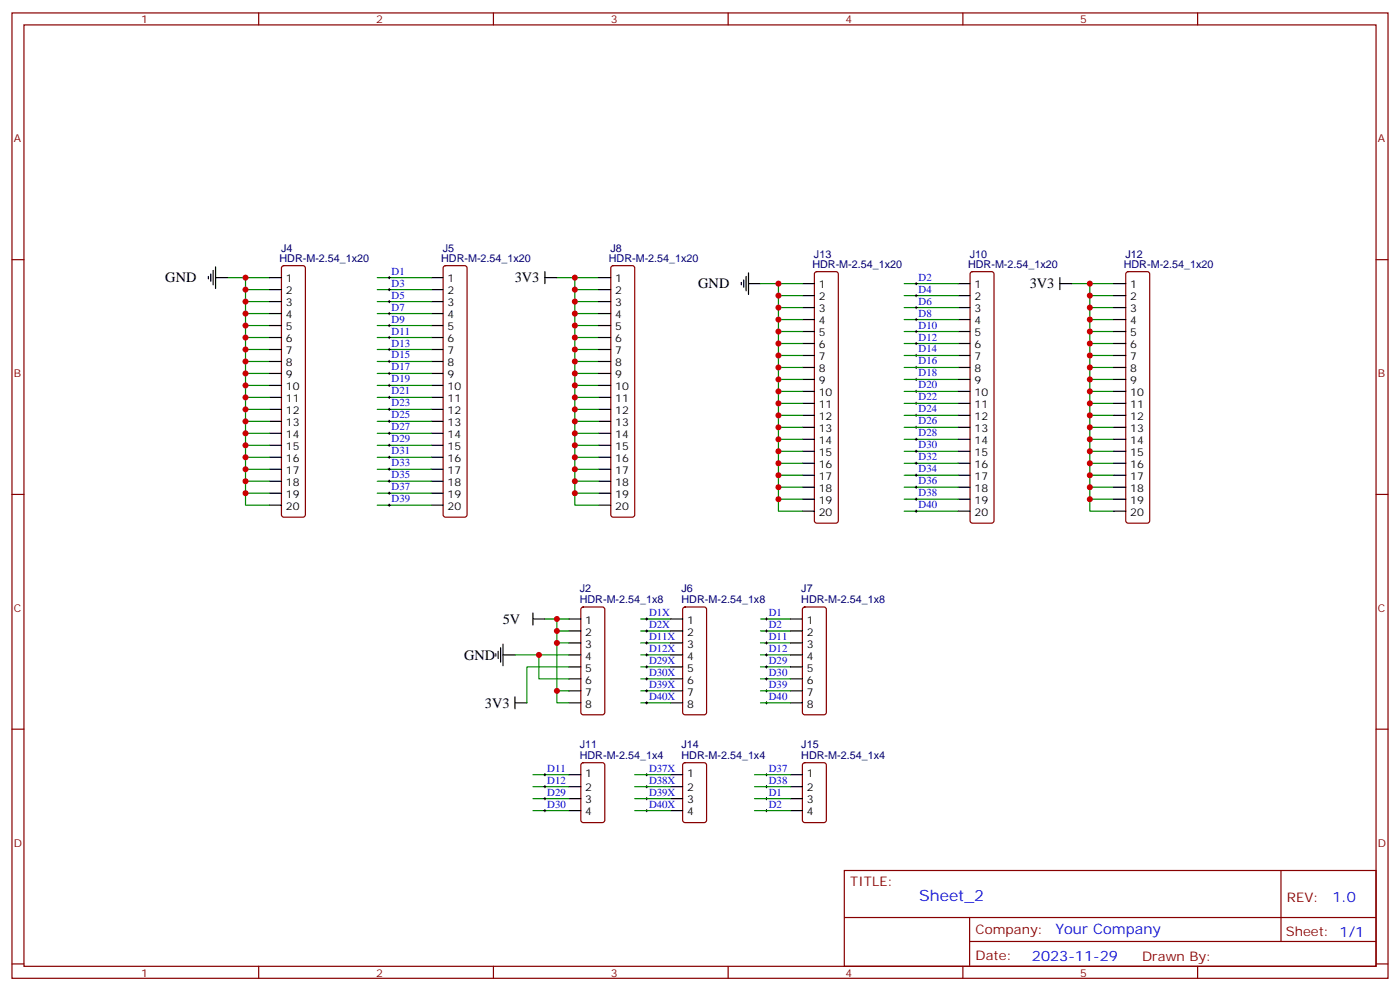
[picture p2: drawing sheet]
<svg xmlns="http://www.w3.org/2000/svg" width="412mm" height="292mm" viewBox="0 0 412 292" stroke-linecap="round" stroke-linejoin="round" font-family="sans-serif">
<g fill="none" stroke="#870000" stroke-width=".35">
<path d="M3.5 3.8h405.4v284.3h-405.4zM7.1 7.3h398.2v277.3h-398.2zM76.2 3.8v3.5M145.3 3.8v3.5M214.5 3.8v3.5M283.6 3.8v3.5M352.8 3.8v3.5M3.5 76.5h3.6M83.1 78.5l.5-.3h5.7l.5 .3 .2 .5v72.6l-.3 .5-.4 .2h-5.7l-.5-.2-.2-.5v-72.6zM130.8 78.5l.4-.3h5.7l.5 .3 .2 .5v72.6l-.3 .5-.4 .2h-5.7l-.5-.2-.2-.5v-72.6zM180.2 78.5l.4-.3h5.7l.5 .3 .2 .5v72.6l-.3 .5-.4 .2h-5.7l-.5-.2-.2-.5v-72.6zM405.3 76.5h3.6"/>
<path d="M240.1 80.2l.5-.2h5.6l.5 .2 .2 .5v72.7l-.2 .5-.5 .2h-5.6l-.5-.2-.2-.5v-72.7zM286 80.2l.5-.2h5.6l.5 .2 .2 .5v72.7l-.2 .5-.5 .2h-5.6l-.5-.2-.2-.5v-72.7zM331.8 80.2l.5-.2h5.7l.5 .2 .2 .5v72.7l-.3 .5-.4 .2h-5.7l-.5-.2-.2-.5v-72.7zM3.5 145.6h3.6M405.3 145.6h3.6M171.3 179l.5-.2h5.6l.5 .2 .3 .5v30.3l-.3 .5-.5 .2h-5.6l-.5-.2-.2-.5v-30.3zM201.3 179l.5-.2h5.6l.5 .2 .2 .5v30.3l-.2 .5-.5 .2h-5.6l-.5-.2-.2-.5v-30.3zM236.6 179l.5-.2h5.6l.5 .2 .2 .5v30.3l-.2 .5-.5 .2h-5.6l-.5-.2-.2-.5v-30.3zM3.5 214.8h3.6M405.3 214.8h3.6M171.3 224.9l.5-.3h5.6l.7 .5 .1 16.5-.5 .6-5.9 .1-.6-.5-.1-16.4zM201.3 224.9l.5-.3h5.6l.7 .5v16.5l-.4 .6-5.9 .1-.7-.5v-16.4z"/>
<path d="M236.6 224.9l.5-.3h5.6l.7 .5v16.5l-.4 .6-5.9 .1-.7-.5v-16.4zM248.7 256.4h156.6v28.2h-156.6zM377.3 256.4v20.9M248.7 270.2h156.5M285.6 277.3h119.6M285.6 270.2v14.2M3.5 283.9h3.6M76.2 284.6v3.5M145.3 284.6v3.5M214.5 284.6v3.5M283.6 284.6v3.5M352.8 284.6v3.5"/>
<path d="M405.3 283.9h3.6"/>
</g>
<g fill="none" stroke="#008700" stroke-width=".35">
<path d="M67 81.8h12.4M72.3 81.8v17.6h7.1M72.3 99.4v14.1h7.1M72.3 85.3h7.1M72.3 88.8h7.1M72.3 92.4h7.1M72.3 95.9h7.1M111.1 81.8h15.9M111.1 85.3h15.9M111.1 88.8h15.9M111.1 92.4h15.9M111.1 95.9h15.9"/>
<path d="M111.1 99.4h15.9M164 81.8h12.4M169.3 81.8v17.6h7.1M169.3 99.4v14.1h7.1M169.3 85.3h7.1M169.3 88.8h7.1M169.3 92.4h7.1M169.3 95.9h7.1M224 83.5h12.4M229.3 83.5v17.7h7.1M229.3 97.6h7.1M229.3 94.1h7.1"/>
<path d="M229.3 90.6h7.1M229.3 87.1h7.1M266.3 97.6h15.9M266.3 94.1h15.9M266.3 90.6h15.9M266.3 87.1h15.9M266.3 83.5h15.9M315.7 83.5h12.4M321 83.5v17.7h7.1M321 97.6h7.1M321 94.1h7.1M321 90.6h7.1"/>
<path d="M321 87.1h7.1M72.3 113.5v17.7h7.1M72.3 110h7.1M72.3 106.5h7.1M72.3 102.9h7.1M72.3 117.1h7.1M111.1 110h15.9M111.1 106.5h15.9M111.1 102.9h15.9M111.1 117.1h15.9M111.1 113.5h15.9M169.3 113.5v17.7h7.1"/>
<path d="M169.3 110h7.1M169.3 106.5h7.1M169.3 102.9h7.1M169.3 117.1h7.1M229.3 115.3v17.6h7.1M229.3 101.2v14.1h7.1M229.3 118.8h7.1M229.3 104.7h7.1M229.3 108.2h7.1M229.3 111.8h7.1M266.3 118.8h15.9M266.3 104.7h15.9"/>
<path d="M266.3 108.2h15.9M266.3 111.8h15.9M266.3 115.3h15.9M266.3 101.2h15.9M321 115.3v17.6h7.1M321 101.2v14.1h7.1M321 118.8h7.1M321 104.7h7.1M321 108.2h7.1M321 111.8h7.1M72.3 131.2v14.1h7.1M72.3 134.7h7.1"/>
<path d="M72.3 138.2h7.1M72.3 127.6h7.1M72.3 124.1h7.1M72.3 120.6h7.1M111.1 134.7h15.9M111.1 138.2h15.9M111.1 127.6h15.9M111.1 124.1h15.9M111.1 120.6h15.9M111.1 131.2h15.9M169.3 131.2v14.1h7.1M169.3 134.7h7.1"/>
<path d="M169.3 138.2h7.1M169.3 127.6h7.1M169.3 124.1h7.1M169.3 120.6h7.1M229.3 132.9v14.1h7.1M229.3 122.3h7.1M229.3 125.9h7.1M229.3 129.4h7.1M229.3 140h7.1M229.3 136.5h7.1M266.3 122.3h15.9M266.3 125.9h15.9"/>
<path d="M266.3 129.4h15.9M266.3 140h15.9M266.3 136.5h15.9M266.3 132.9h15.9M321 132.9v14.1h7.1M321 122.3h7.1M321 125.9h7.1M321 129.4h7.1M321 140h7.1M321 136.5h7.1M72.3 145.3v3.5h7.1M72.3 141.7h7.1"/>
<path d="M111.1 141.7h15.9M111.1 145.3h15.9M111.1 148.8h15.9M169.3 145.3v3.5h7.1M169.3 141.7h7.1M229.3 147v3.6h7.1M229.3 143.5h7.1M266.3 143.5h15.9M266.3 147h15.9M266.3 150.6h15.9M321 147v3.6h7.1M321 143.5h7.1"/>
<path d="M151.7 192.9h15.9M158.7 192.9v7.1h8.9M160.5 182.3h7.1M164 182.3v24.7h3.6M164 189.4h3.6M164 185.8h3.6M167.6 196.4h-12.4v10.6M188.7 182.3h8.9M188.7 189.4h8.9M188.7 185.8h8.9M188.7 192.9h8.9M188.7 196.4h8.9"/>
<path d="M188.7 200h8.9M224 182.3h8.8M224 189.4h8.8M224 185.8h8.8M224 192.9h8.8M224 196.4h8.8M224 200h8.8M164 203.5h3.6M188.7 203.5h8.9M188.7 207h8.9M224 203.5h8.8M224 207h8.8"/>
<path d="M157 228.2h10.6M157 231.7h10.6M157 235.2h10.6M157 238.8h10.6M187 228.2h10.6M187 231.7h10.6M187 235.2h10.6M187 238.8h10.6M222.2 228.2h10.6M222.2 231.7h10.6M222.2 235.2h10.6M222.2 238.8h10.6"/>
</g>
<g fill="none" stroke="#000" stroke-width=".35">
<path d="M62.8 79.7v4.2M63.5 78.6v6.3M61.4 81.4v.7M62.1 80.7v2.1M63.5 81.8h3.5M79.4 81.8h3.5M79.4 85.3h3.5M79.4 88.8h3.5M79.4 92.4h3.5M79.4 95.9h3.5M79.4 99.4h3.5M127 81.8h3.5"/>
<path d="M127 85.3h3.5M127 88.8h3.5M127 92.4h3.5M127 95.9h3.5M127 99.4h3.5M160.5 81.8h3.5M160.5 80v3.5M176.4 81.8h3.5M176.4 85.3h3.5M176.4 88.8h3.5M176.4 92.4h3.5M176.4 95.9h3.5"/>
<path d="M176.4 99.4h3.5M218.4 83.2v.7M219.1 82.5v2.1M219.8 81.4v4.3M220.5 83.5h3.5M220.5 80.4v6.3M236.4 83.5h3.5M236.4 87.1h3.5M236.4 90.6h3.5M236.4 94.1h3.5M236.4 97.6h3.5M282.2 83.5h3.6"/>
<path d="M282.2 87.1h3.6M282.2 90.6h3.6M282.2 94.1h3.6M282.2 97.6h3.6M312.2 83.5h3.5M312.2 81.8v3.5M328.1 83.5h3.5M328.1 87.1h3.5M328.1 90.6h3.5M328.1 94.1h3.5M328.1 97.6h3.5M79.4 102.9h3.5"/>
<path d="M79.4 106.5h3.5M79.4 110h3.5M79.4 113.5h3.5M79.4 117.1h3.5M127 102.9h3.5M127 106.5h3.5M127 110h3.5M127 113.5h3.5M127 117.1h3.5M176.4 102.9h3.5M176.4 106.5h3.5M176.4 110h3.5"/>
<path d="M176.4 113.5h3.5M176.4 117.1h3.5M236.4 101.2h3.5M236.4 104.7h3.5M236.4 108.2h3.5M236.4 111.8h3.5M236.4 115.3h3.5M236.4 118.8h3.5M282.2 101.2h3.6M282.2 104.7h3.6M282.2 108.2h3.6M282.2 111.8h3.6"/>
<path d="M282.2 115.3h3.6M282.2 118.8h3.6M328.1 101.2h3.5M328.1 104.7h3.5M328.1 108.2h3.5M328.1 111.8h3.5M328.1 115.3h3.5M328.1 118.8h3.5M79.4 120.6h3.5M79.4 124.1h3.5M79.4 127.6h3.5M79.4 131.2h3.5"/>
<path d="M79.4 134.7h3.5M79.4 138.2h3.5M127 120.6h3.5M127 124.1h3.5M127 127.6h3.5M127 131.2h3.5M127 134.7h3.5M127 138.2h3.5M176.4 120.6h3.5M176.4 124.1h3.5M176.4 127.6h3.5M176.4 131.2h3.5"/>
<path d="M176.4 134.7h3.5M176.4 138.2h3.5M236.4 122.3h3.5M236.4 125.9h3.5M236.4 129.4h3.5M236.4 132.9h3.5M236.4 136.5h3.5M236.4 140h3.5M282.2 122.3h3.6M282.2 125.9h3.6M282.2 129.4h3.6M282.2 132.9h3.6"/>
<path d="M282.2 136.5h3.6M282.2 140h3.6M328.1 122.3h3.5M328.1 125.9h3.5M328.1 129.4h3.5M328.1 132.9h3.5M328.1 136.5h3.5M328.1 140h3.5M79.4 141.7h3.5M79.4 145.3h3.5M79.4 148.8h3.5M127 141.7h3.5"/>
<path d="M127 145.3h3.5M127 148.8h3.5M176.4 141.7h3.5M176.4 145.3h3.5M176.4 148.8h3.5M236.4 143.5h3.5M236.4 147h3.5M236.4 150.6h3.5M282.2 143.5h3.6M282.2 147h3.6M282.2 150.6h3.6M328.1 143.5h3.5"/>
<path d="M328.1 147h3.5M328.1 150.6h3.5M146 192.5v.8M146.8 191.8v2.2M147.5 190.8v4.2M148.2 192.9h3.5M148.2 189.7v6.4M157 182.3h3.5M157 180.6v3.5M167.6 182.3h3.5M167.6 185.8h3.5M167.6 189.4h3.5"/>
<path d="M167.6 192.9h3.5M167.6 196.4h3.5M167.6 200h3.5M197.6 182.3h3.5M197.6 185.8h3.5M197.6 189.4h3.5M197.6 192.9h3.5M197.6 196.4h3.5M197.6 200h3.5M232.8 182.3h3.6M232.8 185.8h3.6M232.8 189.4h3.6"/>
<path d="M232.8 192.9h3.6M232.8 196.4h3.6M232.8 200h3.6M151.7 207h3.5M151.7 205.2v3.6M167.6 203.5h3.5M167.6 207h3.5M197.6 203.5h3.5M197.6 207h3.5M232.8 203.5h3.6M232.8 207h3.6M167.6 228.2h3.5"/>
<path d="M167.6 231.7h3.5M167.6 235.2h3.5M167.6 238.8h3.5M197.6 228.2h3.5M197.6 231.7h3.5M197.6 235.2h3.5M197.6 238.8h3.5M232.8 228.2h3.6M232.8 231.7h3.6M232.8 235.2h3.6M232.8 238.8h3.6"/>
</g>
<g fill="none" stroke="#000" stroke-width=".29">
<path d="M114.3 92.4h.7M114.3 95.9h.7M114.3 81.8h.7M114.3 85.3h.7M114.3 88.8h.7M114.3 99.4h.7M114.7 81.4v.7M114.7 84.9v.8M114.7 88.5v.7M114.7 92v.7M114.7 95.5v.7M114.7 99.1v.7"/>
<path d="M269.5 83.5h.7M269.5 87.1h.7M269.5 90.6h.7M269.5 94.1h.7M269.5 97.6h.7M269.9 83.2v.7M269.9 86.7v.7M269.9 90.2v.7M269.9 93.8v.7M269.9 97.3v.7M114.3 113.5h.7M114.3 117.1h.7"/>
<path d="M114.3 102.9h.7M114.3 106.5h.7M114.3 110h.7M114.7 102.6v.7M114.7 106.1v.7M114.7 109.6v.7M114.7 113.2v.7M114.7 116.7v.7M269.5 111.8h.7M269.5 108.2h.7M269.5 104.7h.7M269.5 118.8h.7"/>
<path d="M269.5 115.3h.7M269.5 101.2h.7M269.9 100.8v.7M269.9 104.4v.7M269.9 107.9v.7M269.9 111.4v.7M269.9 114.9v.7M269.9 118.5v.7M114.3 120.6h.7M114.3 124.1h.7M114.3 127.6h.7M114.3 131.2h.7"/>
<path d="M114.3 134.7h.7M114.3 138.2h.7M114.7 120.2v.7M114.7 123.8v.7M114.7 127.3v.7M114.7 130.8v.7M114.7 134.3v.7M114.7 137.9v.7M269.5 125.9h.7M269.5 122.3h.7M269.5 129.4h.7M269.5 132.9h.7"/>
<path d="M269.5 136.5h.7M269.5 140h.7M269.9 122v.7M269.9 125.5v.7M269.9 129v.8M269.9 132.6v.7M269.9 136.1v.7M269.9 139.6v.7M114.3 141.7h.7M114.3 145.3h.7M114.3 148.8h.7M114.7 141.4v.7"/>
<path d="M114.7 144.9v.7M114.7 148.4v.8M269.5 143.5h.7M269.5 150.6h.7M269.5 147h.7M269.9 143.2v.7M269.9 146.7v.7M269.9 150.2v.7M190.1 182.3h.8M190.1 185.8h.8M190.1 189.4h.8M190.1 192.9h.8"/>
<path d="M190.1 196.4h.8M190.1 200h.8M190.5 182v.7M190.5 185.5v.7M190.5 189v.7M190.5 192.5v.8M190.5 196.1v.7M190.5 199.6v.7M225.4 182.3h.7M225.4 185.8h.7M225.4 189.4h.7M225.4 192.9h.7"/>
<path d="M225.4 196.4h.7M225.4 200h.7M225.8 182v.7M225.8 185.5v.7M225.8 189v.7M225.8 192.5v.8M225.8 196.1v.7M225.8 199.6v.7M190.1 203.5h.8M190.1 207h.8M190.5 203.1v.7M190.5 206.7v.7"/>
<path d="M225.4 203.5h.7M225.4 207h.7M225.8 203.1v.7M225.8 206.7v.7M160.2 228.2h.7M160.2 231.7h.7M160.2 235.2h.7M160.2 238.8h.7M160.5 227.8v.7M160.5 231.4v.7M160.5 234.9v.7M160.5 238.4v.7"/>
<path d="M190.1 228.2h.8M190.1 231.7h.8M190.1 235.2h.8M190.1 238.8h.8M190.5 227.8v.7M190.5 231.4v.7M190.5 234.9v.7M190.5 238.4v.7M225.4 228.2h.7M225.4 231.7h.7M225.4 235.2h.7M225.4 238.8h.7"/>
<path d="M225.8 227.8v.7M225.8 231.4v.7M225.8 234.9v.7M225.8 238.4v.7"/>
</g>
<g fill="#c00">
<circle cx="72.3" cy="81.8" r=".88"/>
<circle cx="72.3" cy="85.3" r=".88"/>
<circle cx="72.3" cy="88.8" r=".88"/>
<circle cx="72.3" cy="92.4" r=".88"/>
<circle cx="72.3" cy="95.9" r=".88"/>
<circle cx="169.3" cy="95.9" r=".88"/>
<circle cx="169.3" cy="92.4" r=".88"/>
<circle cx="169.3" cy="88.8" r=".88"/>
<circle cx="169.3" cy="85.3" r=".88"/>
<circle cx="169.3" cy="81.8" r=".88"/>
<circle cx="72.3" cy="99.4" r=".88"/>
<circle cx="72.3" cy="110" r=".88"/>
<circle cx="72.3" cy="106.5" r=".88"/>
<circle cx="72.3" cy="102.9" r=".88"/>
<circle cx="169.3" cy="99.4" r=".88"/>
<circle cx="169.3" cy="110" r=".88"/>
<circle cx="169.3" cy="106.5" r=".88"/>
<circle cx="169.3" cy="102.9" r=".88"/>
<circle cx="72.3" cy="134.7" r=".88"/>
<circle cx="72.3" cy="138.2" r=".88"/>
<circle cx="72.3" cy="141.7" r=".88"/>
<circle cx="72.3" cy="131.2" r=".88"/>
<circle cx="72.3" cy="127.6" r=".88"/>
<circle cx="72.3" cy="124.1" r=".88"/>
<circle cx="72.3" cy="120.6" r=".88"/>
<circle cx="72.3" cy="117.1" r=".88"/>
<circle cx="72.3" cy="113.5" r=".88"/>
<circle cx="72.3" cy="145.3" r=".88"/>
<circle cx="169.3" cy="134.7" r=".88"/>
<circle cx="169.3" cy="138.2" r=".88"/>
<circle cx="169.3" cy="141.7" r=".88"/>
<circle cx="169.3" cy="131.2" r=".88"/>
<circle cx="169.3" cy="113.5" r=".88"/>
<circle cx="169.3" cy="117.1" r=".88"/>
<circle cx="169.3" cy="120.6" r=".88"/>
<circle cx="169.3" cy="124.1" r=".88"/>
<circle cx="169.3" cy="127.6" r=".88"/>
<circle cx="169.3" cy="145.3" r=".88"/>
<circle cx="229.3" cy="147" r=".88"/>
<circle cx="229.3" cy="115.3" r=".88"/>
<circle cx="229.3" cy="118.8" r=".88"/>
<circle cx="229.3" cy="122.3" r=".88"/>
<circle cx="229.3" cy="125.9" r=".88"/>
<circle cx="229.3" cy="129.4" r=".88"/>
<circle cx="229.3" cy="132.9" r=".88"/>
<circle cx="229.3" cy="143.5" r=".88"/>
<circle cx="229.3" cy="140" r=".88"/>
<circle cx="229.3" cy="136.5" r=".88"/>
<circle cx="229.3" cy="104.7" r=".88"/>
<circle cx="229.3" cy="108.2" r=".88"/>
<circle cx="229.3" cy="111.8" r=".88"/>
<circle cx="229.3" cy="101.2" r=".88"/>
<circle cx="229.3" cy="97.6" r=".88"/>
<circle cx="229.3" cy="94.1" r=".88"/>
<circle cx="229.3" cy="90.6" r=".88"/>
<circle cx="229.3" cy="87.1" r=".88"/>
<circle cx="229.3" cy="83.5" r=".88"/>
<circle cx="321" cy="147" r=".88"/>
<circle cx="321" cy="129.4" r=".88"/>
<circle cx="321" cy="125.9" r=".88"/>
<circle cx="321" cy="122.3" r=".88"/>
<circle cx="321" cy="118.8" r=".88"/>
<circle cx="321" cy="115.3" r=".88"/>
<circle cx="321" cy="132.9" r=".88"/>
<circle cx="321" cy="143.5" r=".88"/>
<circle cx="321" cy="140" r=".88"/>
<circle cx="321" cy="136.5" r=".88"/>
<circle cx="321" cy="104.7" r=".88"/>
<circle cx="321" cy="108.2" r=".88"/>
<circle cx="321" cy="111.8" r=".88"/>
<circle cx="321" cy="101.2" r=".88"/>
<circle cx="321" cy="83.5" r=".88"/>
<circle cx="321" cy="87.1" r=".88"/>
<circle cx="321" cy="90.6" r=".88"/>
<circle cx="321" cy="94.1" r=".88"/>
<circle cx="321" cy="97.6" r=".88"/>
<circle cx="164" cy="182.3" r=".88"/>
<circle cx="164" cy="189.4" r=".88"/>
<circle cx="164" cy="185.8" r=".88"/>
<circle cx="164" cy="203.5" r=".88"/>
<circle cx="158.8" cy="192.9" r=".88"/>
</g>
<text font-size="4.6" fill="#00f" x="270.8" y="265.4">Sheet_2</text>
<g font-size="4.2">
<text x="48.7" y="83.2">GND</text>
<text x="151.6" y="83.2">3V3</text>
<text x="205.7" y="84.9">GND</text>
<text x="303.3" y="84.9">3V3</text>
<text x="148.1" y="183.7">5V</text>
<text x="136.7" y="194.3">GND</text>
<text x="142.8" y="208.4">3V3</text>
</g>
<g font-size="4.2" fill="#00f">
<text x="392.5" y="265.7">1.0</text>
<text x="310.9" y="275.2">Your Company</text>
<text x="304" y="283">2023-11-29</text>
</g>
<g font-size="3.9" fill="#800">
<text x="250.5" y="261">TITLE:</text>
<text x="379.1" y="265.7">REV:</text>
<text x="287.4" y="275.2">Company:</text>
<text x="378.7" y="275.8">Sheet: 1/1</text>
<text x="287.4" y="282.9">Date:</text>
<text x="336.4" y="282.9">Drawn By:</text>
</g>
<g font-size="3.2" fill="#800">
<text x="41.6" y="6.8">1</text>
<text x="110.8" y="6.8">2</text>
<text x="179.9" y="6.8">3</text>
<text x="249.1" y="6.8">4</text>
<text x="318.2" y="6.8">5</text>
<text x="4.1" y="41.9">A</text>
<text x="405.9" y="41.9">A</text>
<text x="4.1" y="111.1">B</text>
<text x="405.9" y="111.1">B</text>
<text x="4.1" y="180.2">C</text>
<text x="405.9" y="180.2">C</text>
<text x="4.1" y="249.3">D</text>
<text x="405.9" y="249.3">D</text>
<text x="41.6" y="287.6">1</text>
<text x="110.8" y="287.6">2</text>
<text x="179.9" y="287.6">3</text>
<text x="249.1" y="287.6">4</text>
<text x="318.2" y="287.6">5</text>
</g>
<g font-size="3.2" fill="#000080">
<text x="82.3" y="77.2">HDR-M-2.54_1x20</text>
<text x="82.8" y="74.2">J4</text>
<text x="129.9" y="77.2">HDR-M-2.54_1x20</text>
<text x="130.4" y="74.2">J5</text>
<text x="179.3" y="77.2">HDR-M-2.54_1x20</text>
<text x="179.8" y="74.2">J8</text>
<text x="239.8" y="76">J13</text>
<text x="285.6" y="76">J10</text>
<text x="331.5" y="76">J12</text>
<text x="239.3" y="79">HDR-M-2.54_1x20</text>
<text x="285.2" y="79">HDR-M-2.54_1x20</text>
<text x="331" y="79">HDR-M-2.54_1x20</text>
<text x="170.8" y="177.7">HDR-M-2.54_1x8</text>
<text x="170.8" y="174.5">J2</text>
<text x="200.8" y="177.7">HDR-M-2.54_1x8</text>
<text x="200.8" y="174.5">J6</text>
<text x="236" y="177.7">HDR-M-2.54_1x8</text>
<text x="236" y="174.5">J7</text>
<text x="170.8" y="220.4">J11</text>
<text x="200.8" y="220.4">J14</text>
<text x="236" y="220.4">J15</text>
<text x="170.8" y="223.6">HDR-M-2.54_1x4</text>
<text x="200.8" y="223.6">HDR-M-2.54_1x4</text>
<text x="236" y="223.6">HDR-M-2.54_1x4</text>
</g>
<g font-size="3.2">
<text x="84.2" y="83.2">1</text>
<text x="131.8" y="83.2">1</text>
<text x="181.2" y="83.2">1</text>
<text x="84.2" y="86.7">2</text>
<text x="131.8" y="86.7">2</text>
<text x="181.2" y="86.7">2</text>
<text x="241.2" y="84.9">1</text>
<text x="241.2" y="88.5">2</text>
<text x="287.1" y="84.9">1</text>
<text x="287.1" y="88.5">2</text>
<text x="332.9" y="84.9">1</text>
<text x="332.9" y="88.5">2</text>
<text x="84.2" y="90.2">3</text>
<text x="84.2" y="93.8">4</text>
<text x="131.8" y="90.2">3</text>
<text x="131.8" y="93.8">4</text>
<text x="181.2" y="90.2">3</text>
<text x="181.2" y="93.8">4</text>
<text x="241.2" y="92">3</text>
<text x="241.2" y="95.5">4</text>
<text x="287.1" y="92">3</text>
<text x="287.1" y="95.5">4</text>
<text x="332.9" y="92">3</text>
<text x="332.9" y="95.5">4</text>
<text x="84.2" y="97.3">5</text>
<text x="84.2" y="100.8">6</text>
<text x="131.8" y="97.3">5</text>
<text x="131.8" y="100.8">6</text>
<text x="181.2" y="97.3">5</text>
<text x="181.2" y="100.8">6</text>
<text x="241.2" y="99.1">5</text>
<text x="287.1" y="99.1">5</text>
<text x="332.9" y="99.1">5</text>
<text x="84.2" y="104.4">7</text>
<text x="84.2" y="107.9">8</text>
<text x="131.8" y="104.4">7</text>
<text x="131.8" y="107.9">8</text>
<text x="181.2" y="104.4">7</text>
<text x="181.2" y="107.9">8</text>
<text x="241.2" y="102.6">6</text>
<text x="241.2" y="106.1">7</text>
<text x="287.1" y="102.6">6</text>
<text x="287.1" y="106.1">7</text>
<text x="332.9" y="102.6">6</text>
<text x="332.9" y="106.1">7</text>
<text x="84.2" y="111.4">9</text>
<text x="131.8" y="111.4">9</text>
<text x="181.2" y="111.4">9</text>
<text x="241.2" y="109.6">8</text>
<text x="241.2" y="113.2">9</text>
<text x="287.1" y="109.6">8</text>
<text x="287.1" y="113.2">9</text>
<text x="332.9" y="109.6">8</text>
<text x="332.9" y="113.2">9</text>
<text x="84.2" y="114.9">10</text>
<text x="84.2" y="118.5">11</text>
<text x="131.8" y="114.9">10</text>
<text x="131.8" y="118.5">11</text>
<text x="181.2" y="114.9">10</text>
<text x="181.2" y="118.5">11</text>
<text x="241.2" y="116.7">10</text>
<text x="287.1" y="116.7">10</text>
<text x="332.9" y="116.7">10</text>
<text x="84.2" y="122">12</text>
<text x="84.2" y="125.5">13</text>
<text x="131.8" y="122">12</text>
<text x="131.8" y="125.5">13</text>
<text x="181.2" y="122">12</text>
<text x="181.2" y="125.5">13</text>
<text x="241.2" y="120.2">11</text>
<text x="241.2" y="123.8">12</text>
<text x="287.1" y="120.2">11</text>
<text x="287.1" y="123.8">12</text>
<text x="332.9" y="120.2">11</text>
<text x="332.9" y="123.8">12</text>
<text x="84.2" y="129">14</text>
<text x="131.8" y="129">14</text>
<text x="181.2" y="129">14</text>
<text x="241.2" y="127.3">13</text>
<text x="241.2" y="130.8">14</text>
<text x="287.1" y="127.3">13</text>
<text x="287.1" y="130.8">14</text>
<text x="332.9" y="127.3">13</text>
<text x="332.9" y="130.8">14</text>
<text x="84.2" y="132.6">15</text>
<text x="84.2" y="136.1">16</text>
<text x="131.8" y="132.6">15</text>
<text x="131.8" y="136.1">16</text>
<text x="181.2" y="132.6">15</text>
<text x="181.2" y="136.1">16</text>
<text x="241.2" y="134.3">15</text>
<text x="241.2" y="137.9">16</text>
<text x="287.1" y="134.3">15</text>
<text x="287.1" y="137.9">16</text>
<text x="332.9" y="134.3">15</text>
<text x="332.9" y="137.9">16</text>
<text x="84.2" y="139.6">17</text>
<text x="84.2" y="143.2">18</text>
<text x="131.8" y="139.6">17</text>
<text x="131.8" y="143.2">18</text>
<text x="181.2" y="139.6">17</text>
<text x="181.2" y="143.2">18</text>
<text x="241.2" y="141.4">17</text>
<text x="287.1" y="141.4">17</text>
<text x="332.9" y="141.4">17</text>
<text x="84.2" y="146.7">19</text>
<text x="131.8" y="146.7">19</text>
<text x="181.2" y="146.7">19</text>
<text x="241.2" y="144.9">18</text>
<text x="241.2" y="148.4">19</text>
<text x="287.1" y="144.9">18</text>
<text x="287.1" y="148.4">19</text>
<text x="332.9" y="144.9">18</text>
<text x="332.9" y="148.4">19</text>
<text x="84.2" y="150.2">20</text>
<text x="131.8" y="150.2">20</text>
<text x="181.2" y="150.2">20</text>
<text x="241.2" y="152">20</text>
<text x="287.1" y="152">20</text>
<text x="332.9" y="152">20</text>
<text x="172.4" y="183.7">1</text>
<text x="202.4" y="183.7">1</text>
<text x="237.7" y="183.7">1</text>
<text x="172.4" y="187.3">2</text>
<text x="172.4" y="190.8">3</text>
<text x="202.4" y="187.3">2</text>
<text x="202.4" y="190.8">3</text>
<text x="237.7" y="187.3">2</text>
<text x="237.7" y="190.8">3</text>
<text x="172.4" y="194.3">4</text>
<text x="172.4" y="197.8">5</text>
<text x="202.4" y="194.3">4</text>
<text x="202.4" y="197.8">5</text>
<text x="237.7" y="194.3">4</text>
<text x="237.7" y="197.8">5</text>
<text x="172.4" y="201.4">6</text>
<text x="202.4" y="201.4">6</text>
<text x="237.7" y="201.4">6</text>
<text x="172.4" y="204.9">7</text>
<text x="172.4" y="208.4">8</text>
<text x="202.4" y="204.9">7</text>
<text x="202.4" y="208.4">8</text>
<text x="237.7" y="204.9">7</text>
<text x="237.7" y="208.4">8</text>
<text x="172.4" y="228.9">1</text>
<text x="172.4" y="233.1">2</text>
<text x="202.4" y="228.9">1</text>
<text x="202.4" y="233.1">2</text>
<text x="237.7" y="228.9">1</text>
<text x="237.7" y="233.1">2</text>
<text x="172.4" y="236.6">3</text>
<text x="202.4" y="236.6">3</text>
<text x="237.7" y="236.6">3</text>
<text x="172.4" y="240.2">4</text>
<text x="202.4" y="240.2">4</text>
<text x="237.7" y="240.2">4</text>
</g>
<g font-size="3.2" fill="#00f">
<text x="115.4" y="80.9">D1</text>
<text x="270.6" y="82.7">D2</text>
<text x="115.4" y="84.4">D3</text>
<text x="115.4" y="87.9">D5</text>
<text x="270.6" y="86.2">D4</text>
<text x="270.6" y="89.7">D6</text>
<text x="115.4" y="91.5">D7</text>
<text x="115.4" y="95">D9</text>
<text x="270.6" y="93.2">D8</text>
<text x="115.4" y="98.5">D11</text>
<text x="270.6" y="96.8">D10</text>
<text x="270.6" y="100.3">D12</text>
<text x="115.4" y="102.1">D13</text>
<text x="115.4" y="105.6">D15</text>
<text x="270.6" y="107.4">D16</text>
<text x="270.6" y="103.8">D14</text>
<text x="115.4" y="112.6">D19</text>
<text x="115.4" y="109.1">D17</text>
<text x="270.6" y="110.9">D18</text>
<text x="115.4" y="116.2">D21</text>
<text x="115.4" y="119.7">D23</text>
<text x="270.6" y="117.9">D22</text>
<text x="270.6" y="114.4">D20</text>
<text x="115.4" y="123.2">D25</text>
<text x="270.6" y="125">D26</text>
<text x="270.6" y="121.5">D24</text>
<text x="115.4" y="126.8">D27</text>
<text x="115.4" y="130.3">D29</text>
<text x="270.6" y="128.5">D28</text>
<text x="115.4" y="133.8">D31</text>
<text x="115.4" y="137.3">D33</text>
<text x="270.6" y="132">D30</text>
<text x="270.6" y="135.6">D32</text>
<text x="115.4" y="140.9">D35</text>
<text x="270.6" y="139.1">D34</text>
<text x="270.6" y="142.6">D36</text>
<text x="115.4" y="144.4">D37</text>
<text x="115.4" y="147.9">D39</text>
<text x="270.6" y="149.7">D40</text>
<text x="270.6" y="146.2">D38</text>
<text x="191.2" y="181.4">D1X</text>
<text x="191.2" y="185">D2X</text>
<text x="226.5" y="181.4">D1</text>
<text x="226.5" y="185">D2</text>
<text x="191.2" y="188.5">D11X</text>
<text x="226.5" y="188.5">D11</text>
<text x="191.2" y="192">D12X</text>
<text x="191.2" y="195.5">D29X</text>
<text x="226.5" y="192">D12</text>
<text x="226.5" y="195.5">D29</text>
<text x="191.2" y="199.1">D30X</text>
<text x="191.2" y="202.6">D39X</text>
<text x="226.5" y="202.6">D39</text>
<text x="226.5" y="199.1">D30</text>
<text x="191.2" y="206.1">D40X</text>
<text x="226.5" y="206.1">D40</text>
<text x="161.2" y="227.3">D11</text>
<text x="191.2" y="227.3">D37X</text>
<text x="226.5" y="227.3">D37</text>
<text x="161.2" y="230.8">D12</text>
<text x="191.2" y="230.8">D38X</text>
<text x="226.5" y="230.8">D38</text>
<text x="161.2" y="234.4">D29</text>
<text x="161.2" y="237.9">D30</text>
<text x="191.2" y="237.9">D40X</text>
<text x="191.2" y="234.4">D39X</text>
<text x="226.5" y="237.9">D2</text>
<text x="226.5" y="234.4">D1</text>
</g>
</svg>
